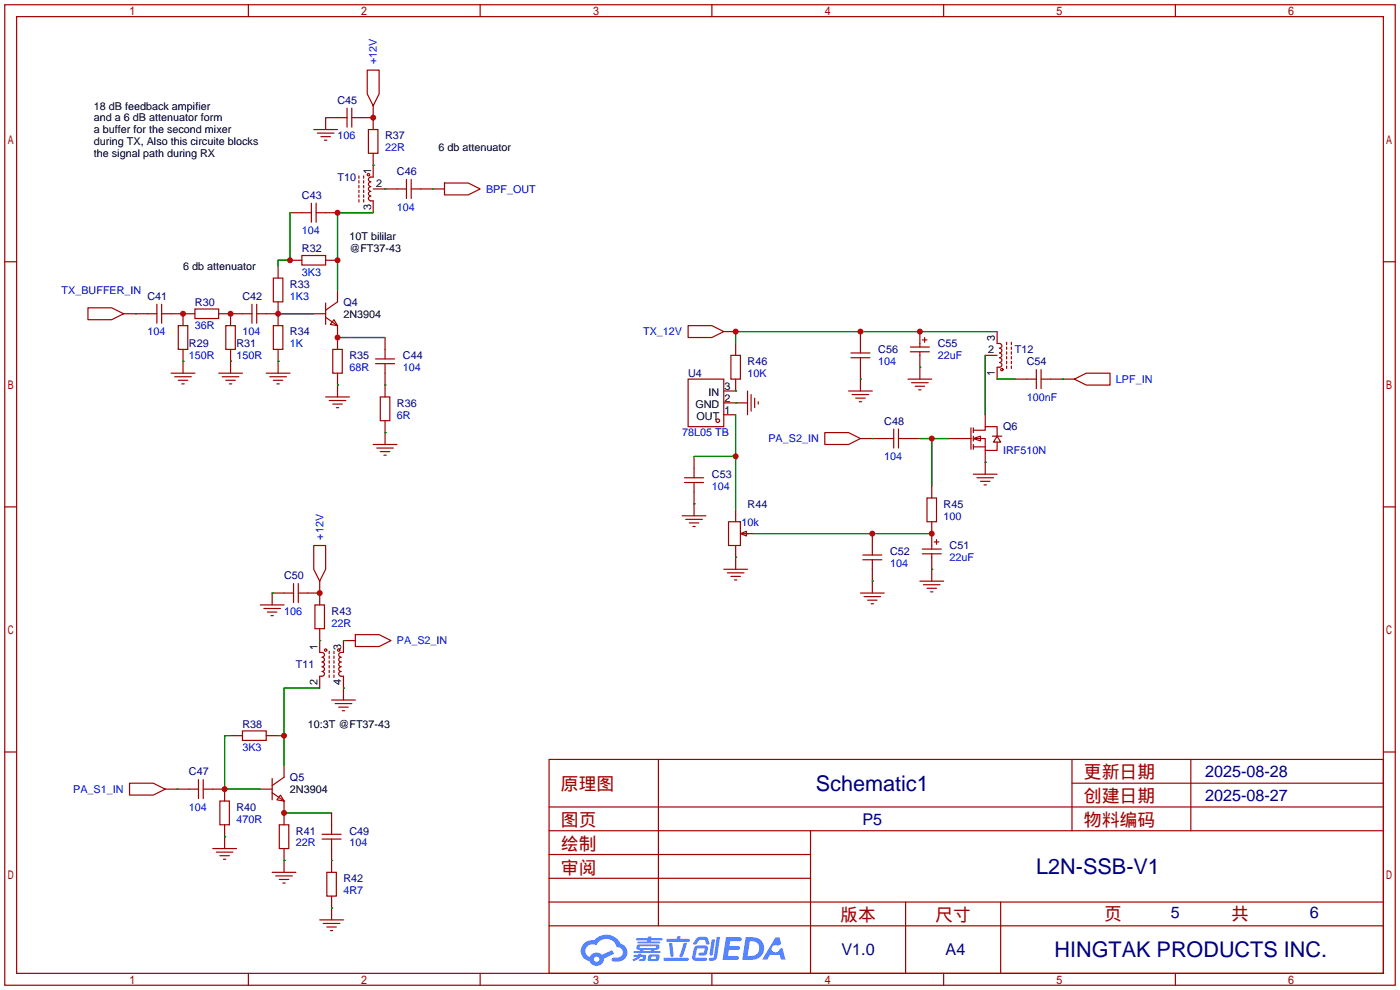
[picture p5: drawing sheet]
<svg xmlns="http://www.w3.org/2000/svg" width="299mm" height="212mm" viewBox="0 0 299 212" stroke-linecap="round" stroke-linejoin="round" font-family="sans-serif">
<g fill="none" stroke="#a10000" stroke-width=".25">
<path d="M1 1h297.2v209.6h-297.2zM3.6 3.6h292.1v204.4h-292.1zM53.1 1v2.6M102.6 1v2.6M152.1 1v2.6M201.7 1v2.6M251.2 1v2.6M1 55.9h2.6M295.7 55.9h2.5M1 108.3h2.6M295.7 108.3h2.5M1 160.7h2.6"/>
<path d="M117.3 162.3h178.4v45.7h-178.4zM117.3 177.5h178.4M117.3 172.5h178.4M140.7 162.3v35.6M173.2 177.5v30.5M229.1 162.3v15.2M229.1 167.4h66.6M254.5 162.3v15.2M295.7 160.7h2.5M117.3 182.6h55.9M117.3 197.9h178.4M117.3 192.8h178.4"/>
<path d="M117.3 187.7h55.9M193.5 192.8v15.2M213.9 192.8v15.2M53.1 208v2.6M102.6 208v2.6M152.1 208v2.6M201.7 208v2.6M251.2 208v2.6"/>
</g>
<g fill="#5487ff">
<path d="M155.2 200.3h2.6a.48 .48 0 0 1 .7 .4 .48 .48 0 0 1-.6 .4h-1.8l-.2 1.1h1.9a.43 .43 0 0 1 .4 .4 .43 .43 0 0 1-.5 .4h-1.9l-.2 1.3h1.7a.45 .45 0 0 1 .5 .2 .45 .45 0 0 1-.1 .6h-3.3z"/>
<path d="M165.7 200.3h.9l.4 1.5-.8 .3a.84 .84 0 0 0-1.2 .3 .84 .84 0 0 0 .4 1.1 .84 .84 0 0 0 1.1-.4l.1-.2 .6-.3 .7 2.5h-1l-.2-1h-2.1l-.6 1h-1.1z"/>
<path d="M152.1 200.8h.7l-.5 3.1a.36 .36 0 0 1-.3 .3 .36 .36 0 0 1-.4-.3z"/>
<path d="M153.2 200.2h.7l-.6 4.3a1.13 1.13 0 0 1-1.8 .6l.2-.4h.7l.2-.2z"/>
<path d="M148.9 200.6l.6-.4h1a.77 .77 0 0 1 .9 .5l.3 1-.2 .2h-.5l-.3-.9-.2-.2-1 .1-.7 1-.6-.1-.1-.2z"/>
<path d="M148.4 202.4l.6-.3h1.7a.81 .81 0 0 1 .7 .5 .81 .81 0 0 1-.2 .8 .81 .81 0 0 1-.9 .8h-.7a.32 .32 0 0 1-.3-.3 .32 .32 0 0 1 .4-.3h.7l.2-.9-1.6 .1-.4 1.8 2.2 .1a.32 .32 0 0 1 .3 .4 .32 .32 0 0 1-.4 .2h-2.2l-.5-.3-.1-.5z"/>
<path d="M141.9 204.7h5a.33 .33 0 0 1 .3 .3 .33 .33 0 0 1-.3 .3h-4.9l-.2-.1z"/>
<path d="M146.1 201.5h.8l-.7 2a.98 .98 0 0 1-.7 1.1l-.3-.3z"/>
<path d="M143 201.6h.7l.3 2.5a.34 .34 0 0 1-.3 .4 .34 .34 0 0 1-.4-.3z"/>
<path d="M142.5 200.7h2.1l.3-.6h.6l-.1 .6h1.7a.32 .32 0 0 1 .4 .3 .32 .32 0 0 1-.4 .3h-4.5l-.2-.2z"/>
<path d="M135.5 204.1h.9l.1-.3h.6v.3h.8a.82 .82 0 0 1-.5 1.3h-.8v-.4l.7-.1 .1-.3a.68 .68 0 0 0-1 .4l-1.1 .4-.1-.4 .9-.5h-.7z"/>
<path d="M136 200.5h2.4l.1-.3h.7v.3h2.2l.2 .3-.2 .2h-2.3v.2h1.8l.2 .3-.2 .1h-4.5l-.1-.4h2l.1-.2h-2.3l-.1-.2z"/>
<path d="M159.4 200.3l-.8 4.9h1.7a2.5 2.5 0 0 0 3-2.5 2.5 2.5 0 0 0-3.1-2.4zM160.3 201.1a1.61 1.61 0 0 1 2 1.5 1.61 1.61 0 0 1-1.8 1.7h-.7z"/>
<path d="M136.2 202a.55 .55 0 0 0-.2 .8 .55 .55 0 0 0 .7 .2l.1 .3h-1.3v.3l5.4 .1 .3-.2-.2-.2h-1.2l.2-.3a.7 .7 0 0 0 .8-.3 .7 .7 0 0 0 0-.8l-4.2-.1zM136.8 202.3l3.3-.1 .1 .1-.2 .3h-3.2zM137.5 203h1.7l-.2 .3h-1.4z"/>
<path d="M138.6 204.2a1.05 1.05 0 0 0 0 1.2 2.91 2.91 0 0 0 2.2-.2 .98 .98 0 0 0 0-1.2h-1.6zM139.2 204.5l.9-.1 .1 .4-.2 .2-.8-.1z"/>
<path d="M124.9 201.6a2.23 2.23 0 0 0-.7 2.3 2.23 2.23 0 0 0 1.8 1.6 1.58 1.58 0 0 0 1.8 .9 1.58 1.58 0 0 0 1.3-1.5l2.2-1.1-.5-.7-2.1 1a1.65 1.65 0 0 0-2.7 .4 1.45 1.45 0 0 1-.8-1.9 1.45 1.45 0 0 1 2-.7l.3 .1a2.3 2.3 0 0 1 2.3-1.3 2.3 2.3 0 0 1 2 1.7 1.12 1.12 0 0 1 1.3 1 1.12 1.12 0 0 1-1.1 1.2h-.7a.45 .45 0 0 0-.6 .4 .45 .45 0 0 0 .5 .5 2.21 2.21 0 0 0 2.2-.5 2.21 2.21 0 0 0 .5-2.3 2.13 2.13 0 0 0-1.3-1.1 3.3 3.3 0 0 0-5.6-.7l-1.1 .1zM127 205a.57 .57 0 0 1 1.1 0 .57 .57 0 0 1-1.1 0z"/>
</g>
<g fill="none" stroke="#a10000" stroke-width=".25">
<path d="M78.5 15h2.5v5.1l-1.2 2.5-1.3-2.5zM67.1 27.7h5M67.8 28.4h3.6M68.6 29.2h2M69.3 30h.5M74.2 25.1h-4.6v2.6M74.2 23.1v4.1M75.2 25.1h4.6M75.2 23.1v4.1M76.7 37.6v.5M76.7 38.6v.5M76.7 39.6v.5"/>
<path d="M77.7 37.6v.5M77.7 38.6v.5M77.7 39.6v.5M78.7 27.7h2.1v5.1h-2.1zM79.8 32.8v5h-.6a.51 .51 0 0 0-.5 .6 .51 .51 0 0 0 .5 .5 .51 .51 0 0 0-.5 .5 .51 .51 0 0 0 .5 .5 .51 .51 0 0 0-.5 .5 .51 .51 0 0 0 .5 .5 .51 .51 0 0 0-.5 .5 .51 .51 0 0 0 .5 .5 .51 .51 0 0 0-.5 .5 .51 .51 0 0 0 .5 .5h.6v2.6M79.8 22.6v5.1M86.9 38.4v4M87.9 38.4v4M95 39.1h5.1l2.5 1.3-2.5 1.3h-5.1zM58.4 59.4h2.1v5.1h-2.1zM59.4 56.9v2.5M62 55.6h2.5"/>
<path d="M62 45.5h4.5M64.5 54.6h5.1v2h-5.1zM66.5 43.4v4.1M67.6 45.5h4.5M67.6 43.4v4.1M69.6 55.6h2.5M76.7 40.6v.5M76.7 41.7v.5M76.7 42.7v.5M77.7 40.6v.5M77.7 41.7v.5M77.7 42.7v.5"/>
<path d="M79.8 40.4h7.1M87.9 40.4h7.1M18.8 65.8h5.1l2.5 1.3-2.5 1.2h-5.1zM26.4 67.1h7.1M33.5 65v4.1M34.5 67.1h7.2M34.5 65v4.1M36.6 79.8h5.1M38.1 69.6h2v5.1h-2zM39.1 67.1v2.5M39.1 74.7v5.1M41.7 66h5v2.1h-5z"/>
<path d="M46.7 67.1h7.1M46.7 79.8h5.1M48.3 69.6h2v5.1h-2zM49.3 67.1v2.5M49.3 74.7v5.1M53.8 65v4.1M54.9 67.1h4.5M54.9 65v4.1M56.9 79.8h5.1M58.4 69.6h2.1v5.1h-2.1zM59.4 64.5v5.1M59.4 74.7v5.1"/>
<path d="M67.1 67.1h2.5M69.6 67.8l2.5 1.8M69.6 64.8v4.5M71.1 74.7h2.1v5.1h-2.1zM71.4 68.3l.7 1.3-1.5-.3zM72.1 62v2.5l-2.5 1.8M72.1 69.6v5.1M72.1 79.8v5M80.3 77.7h4M80.3 76.7h4M82.3 72.1v4.6M82.3 77.7v7.1"/>
<path d="M147.1 69.6h5l2.6 1.3-2.6 1.2h-5zM154.7 70.9h2.5M156.2 75.9h2v5.1h-2zM157.2 73.4v2.5M181.9 76.5h4M181.9 75.4h4M183.9 70.9v4.5M183.9 76.5v7.1M194.6 74.2h4M194.6 75.2h4M196.6 70.9v3.3M196.6 75.2v5.8"/>
<path d="M197.1 72.6h1M197.6 72.1v1.1M210.6 75.9h2.5M213.1 70.9v2.5h.5a.51 .51 0 0 1 .5 .5 .51 .51 0 0 1-.5 .5 .51 .51 0 0 1 .5 .5 .51 .51 0 0 1-.5 .5 .51 .51 0 0 1 .5 .5 .51 .51 0 0 1-.5 .6 .51 .51 0 0 1 .5 .5 .51 .51 0 0 1-.5 .5 .51 .51 0 0 1 .5 .5 .51 .51 0 0 1-.5 .5h-.5v2.5M215.1 73.2v.5M215.1 74.2v.5M215.1 75.2v.5M215.1 76.2v.5M215.1 77.2v.5M215.1 78.2v.5M216.2 73.2v.5M216.2 74.2v.5"/>
<path d="M216.2 75.2v.5M216.2 76.2v.5M216.2 77.2v.5M216.2 78.2v.5M221.5 79v4.1M222.5 79v4.1M37.3 80.5h3.6M38.1 81.3h2M38.9 82h.5M47.5 80.5h3.6M48.3 81.3h2M49 82h.5"/>
<path d="M57.7 80.5h3.5M58.4 81.3h2.1M59.2 82h.5M69.6 84.8h5.1M70.4 85.6h3.5M71.1 86.4h2.1M71.9 87.1h.5M79.8 95h5M80.5 95.8h3.6M81.3 84.8h2v5.1h-2zM81.3 96.5h2M82 97.3h.5"/>
<path d="M82.3 89.9v5.1M147.1 81h7.6v10.2h-7.6zM148.3 97.5v4.6M154.7 88.6h2.5M154.7 86.1h5.1M157.2 81v2.6h-2.5M159.8 83.6v5M160.5 84.3v3.6M161.3 85.1v2M162.1 85.9v.5M176.3 92.5h5.1l2.5 1.2-2.5 1.3h-5.1zM181.4 83.6h5"/>
<path d="M182.1 84.3h3.6M182.9 85.1h2M183.6 85.9h.5M183.9 93.7h7.1M191 91.7v4.1M192 93.7h4.6M192 91.7v4.1M194.1 81h5M194.8 81.8h3.6M195.6 82.5h2M196.3 83.3h.5M202.9 93.7h4.6"/>
<path d="M207.5 91.4v4.6M208 93.7h2.6v2.6h2.5v-1.8M208 91.9h2.6v-.7h2.5v2M208 93.7l1.5-.5v1zM208 91.4v1.1M208 93.2v1M208 95v1M208 95.5h2.6M210.6 88.6v2.6M210.6 96.3v5M212.1 93.2h2M213.1 93.2l.8 1.3h-1.6z"/>
<path d="M216.9 81h4.6M222.5 81h7.1M229.6 81l2.6-1.2h5v2.5h-5zM67.1 116.6h2.5v5.1l-1.3 2.5-1.2-2.5zM145.8 110.2h5.1M146.3 102.1h4.1M146.3 103.1h4.1M146.6 111h3.5M147.3 111.8h2.1M148.1 112.5h.5M148.3 103.1v7.1M155.7 111.5h2.5v5.1h-2.5z"/>
<path d="M157.2 109v2.5M157.2 116.6v5.1M158.2 114l1.3-.5v1.1zM158.5 114h2.5M184.4 119.6h4.1M184.4 118.6h4.1M186.4 114v4.6M186.4 119.6v7.1M197.1 117.3h4.1M197.1 118.4h4.1M198.1 106.4h2.1v5.1h-2.1zM199.1 103.9v2.5"/>
<path d="M199.1 111.5v5.8M199.1 118.4v5.8M199.6 115.8h1.1M200.2 115.3v1M208 101.3h5.1M208.8 102.1h3.5M209.5 102.9h2.1M210.3 103.6h.5M55.6 129.3h5.1M56.4 130h3.5M57.1 130.8h2.1M57.9 131.6h.5"/>
<path d="M62.7 126.7h-4.5v2.6M62.7 124.7v4.1M63.8 126.7h4.5M63.8 124.7v4.1M67.3 129.3h2v5.1h-2zM68.3 134.4v5h.5a.51 .51 0 0 1 .5 .6 .51 .51 0 0 1-.5 .5 .51 .51 0 0 1 .5 .5 .51 .51 0 0 1-.5 .5 .51 .51 0 0 1 .5 .5 .51 .51 0 0 1-.5 .5 .51 .51 0 0 1 .5 .5 .51 .51 0 0 1-.5 .5 .51 .51 0 0 1 .5 .5 .51 .51 0 0 1-.5 .5h-.5v2.6M68.3 124.2v5.1M70.4 139.2v.5M71.4 139.2v.5M75.9 135.6h5.1l2.6 1.3-2.6 1.3h-5.1zM75.9 136.9h-2.5v2.5h-.5a.51 .51 0 0 0-.5 .6 .51 .51 0 0 0 .5 .5 .51 .51 0 0 0-.5 .5 .51 .51 0 0 0 .5 .5 .51 .51 0 0 0-.5 .5 .51 .51 0 0 0 .5 .5 .51 .51 0 0 0-.5 .5 .51 .51 0 0 0 .5 .5 .51 .51 0 0 0-.5 .5 .51 .51 0 0 0 .5 .5h.5v5.1M154.7 121.7h5.1"/>
<path d="M155.4 122.4h3.6M156.2 123.2h2M157 124h.5M183.9 126.7h5.1M184.7 127.5h3.5M185.4 128.3h2.1M186.2 129h.5M196.6 124.2h5.1M197.4 125h3.5M198.1 125.7h2.1M198.9 126.5h.5M49.3 157.2h2.5"/>
<path d="M51.8 156.2h5.1v2h-5.1zM56.9 157.2h2.5M70.4 140.2v.5M70.4 141.2v.5M70.4 142.2v.5M70.4 143.3v.5M70.4 144.3v.5M70.9 149.6h5M71.4 140.2v.5M71.4 141.2v.5M71.4 142.2v.5M71.4 143.3v.5"/>
<path d="M71.4 144.3v.5M71.6 150.4h3.6M72.4 151.1h2M73.2 151.9h.5M27.7 167.4h5.1l2.5 1.3-2.5 1.2h-5.1zM35.3 168.7h7.1M42.4 166.6v4.1M43.4 168.7h4.6v2.5M43.4 166.6v4.1M47 171.2h2v5.1h-2zM48 176.3v5.1M55.6 168.7h2.6"/>
<path d="M58.2 169.4l2.5 1.8M58.2 166.4v4.5M59.7 176.3h2v5.1h-2zM59.9 169.9l.8 1.3-1.5-.3zM60.7 163.6v2.5l-2.5 1.8M60.7 171.2v5.1M68.8 179.3h4.1M68.8 178.3h4.1M70.9 173.7v4.6M70.9 179.3v7.1M45.5 181.4h5M46.2 182.1h3.6"/>
<path d="M47 182.9h2M47.8 183.6h.5M58.2 186.4h5M58.9 187.2h3.6M59.7 188h2M60.5 188.7h.5M60.7 181.4v5M68.3 196.6h5.1M69.1 197.4h3.5M69.8 186.4h2.1v5.1h-2.1zM69.8 198.1h2.1M70.6 198.9h.5"/>
<path d="M70.9 191.5v5.1"/>
<circle cx="78.7" cy="37.3" r=".25"/>
<circle cx="214.1" cy="79" r=".25"/>
<circle cx="153.4" cy="89.9" r=".38"/>
<circle cx="69.6" cy="138.9" r=".25"/>
<circle cx="72.4" cy="138.9" r=".25"/>
</g>
<g fill="none" stroke="#008700" stroke-width=".25">
<path d="M69.6 25.1h.1M79.8 25.1h.1M79.8 35.3h.1M62 45.5v10.1h-2.6v1.3M79.8 45.5h-7.7v16.5M82.3 40.4h.1M92.5 40.4h.1M29 67.1h.1M39.1 67.1h.1M39.1 77.2h.1M49.3 67.1h.1M49.3 77.2h.1"/>
<path d="M59.4 77.2h.1M59.4 67.1h7.7M72.1 72.1h10.2M196.6 78.5h.1M210.6 75.9v12.7M213.1 70.9h-55.9v2.5M72.1 82.3h.1M82.3 82.3h.1M82.3 92.5h.1M148.3 97.5h8.9M157.2 83.6h.1M157.2 86.1h.1"/>
<path d="M157.2 88.6v20.4M183.9 81h.1M186.4 93.7h.1M196.6 93.7h6.3M199.1 93.7v10.2M210.6 98.8h.1M213.1 81h3.8M227.1 81h.1M148.3 107.7h.1M157.2 119.1h.1M161 114h38.1M58.2 126.7h.1"/>
<path d="M68.3 126.7h.1M68.3 136.9h.1M73.4 136.9h.1M186.4 124.2h.1M199.1 121.7h.1M49.3 157.2h-1.3v11.5h7.6M59.4 157.2h1.3M68.3 147.1h-7.6v16.5M73.4 147.1h.1M37.8 168.7h.1M48 178.8h.1M60.7 173.7h10.2"/>
<path d="M60.7 183.9h.1M70.9 183.9h.1M70.9 194.1h.1"/>
</g>
<g fill="#c00">
<circle cx="39.1" cy="67.1" r=".63"/>
<circle cx="49.3" cy="67.1" r=".63"/>
<circle cx="59.4" cy="67.1" r=".63"/>
<circle cx="72.1" cy="72.1" r=".63"/>
<circle cx="72.1" cy="55.6" r=".63"/>
<circle cx="72.1" cy="45.5" r=".63"/>
<circle cx="62" cy="55.6" r=".63"/>
<circle cx="79.8" cy="25.1" r=".63"/>
<circle cx="48" cy="168.7" r=".63"/>
<circle cx="60.7" cy="173.7" r=".63"/>
<circle cx="60.7" cy="157.2" r=".63"/>
<circle cx="68.3" cy="126.7" r=".63"/>
<circle cx="199.1" cy="93.7" r=".63"/>
<circle cx="199.1" cy="114" r=".63"/>
<circle cx="186.4" cy="114" r=".63"/>
<circle cx="196.6" cy="70.9" r=".63"/>
<circle cx="183.9" cy="70.9" r=".63"/>
<circle cx="157.2" cy="70.9" r=".63"/>
<circle cx="157.2" cy="97.5" r=".63"/>
</g>
<g font-size="4.6" fill="#000080">
<text x="174.4" y="169">Schematic1</text>
<text x="221.5" y="186.8">L2N-SSB-V1</text>
<text x="225.4" y="204.6">HINGTAK PRODUCTS INC.</text>
</g>
<g font-size="3.8" fill="#a00000">
<text x="231.6" y="166.4">更新日期</text>
<text x="119.9" y="168.9">原理图</text>
<text x="231.6" y="171.5">创建日期</text>
<text x="119.9" y="176.5">图页</text>
<text x="231.6" y="176.5">物料编码</text>
<text x="119.9" y="181.6">绘制</text>
<text x="119.9" y="186.7">审阅</text>
<text x="179.6" y="196.9">版本</text>
<text x="199.9" y="196.9">尺寸</text>
<text x="236" y="196.6">页</text>
<text x="263.1" y="196.6">共</text>
</g>
<g font-size="3.5" fill="#000080">
<text x="257.6" y="166.1">2025-08-28</text>
<text x="257.6" y="171.1">2025-08-27</text>
<text x="184.3" y="176.2">P5</text>
<text x="250.2" y="196.3">5</text>
<text x="280" y="196.3">6</text>
<text x="179.8" y="204.2">V1.0</text>
<text x="202.1" y="204.2">A4</text>
</g>
<g font-size="2.3" fill="#00f">
<text x="80.6" y="13.7" transform="rotate(-90 80.6 13.7)">+12V</text>
<text x="72.1" y="29.8">106</text>
<text x="82.3" y="32.3">22R</text>
<text x="103.9" y="41.2">BPF_OUT</text>
<text x="84.8" y="45">104</text>
<text x="64.5" y="50.1">104</text>
<text x="64.5" y="59">3K3</text>
<text x="13.2" y="62.8">TX_BUFFER_IN</text>
<text x="62" y="64.1">1K3</text>
<text x="31.5" y="71.7">104</text>
<text x="41.7" y="70.4">36R</text>
<text x="51.8" y="71.7">104</text>
<text x="137.5" y="71.7">TX_12V</text>
<text x="40.4" y="76.8">150R</text>
<text x="50.5" y="76.8">150R</text>
<text x="62" y="74.2">1K</text>
<text x="200.4" y="76.8">22uF</text>
<text x="74.7" y="79.3">68R</text>
<text x="86.1" y="79.3">104</text>
<text x="159.8" y="80.6">10K</text>
<text x="187.7" y="78">104</text>
<text x="238.5" y="81.8">LPF_IN</text>
<text x="84.8" y="89.5">6R</text>
<text x="219.5" y="85.6">100nF</text>
<text x="145.8" y="93.3">78L05 TB</text>
<text x="164.2" y="94.5">PA_S2_IN</text>
<text x="189" y="98.3">104</text>
<text x="214.4" y="97.1">IRF510N</text>
<text x="152.1" y="104.7">104</text>
<text x="158.5" y="112.3">10k</text>
<text x="201.7" y="111">100</text>
<text x="69.1" y="115.3" transform="rotate(-90 69.1 115.3)">+12V</text>
<text x="202.9" y="119.9">22uF</text>
<text x="190.2" y="121.2">104</text>
<text x="60.7" y="131.4">106</text>
<text x="70.9" y="133.9">22R</text>
<text x="84.8" y="137.7">PA_S2_IN</text>
<text x="51.8" y="160.6">3K3</text>
<text x="15.6" y="169.5">PA_S1_IN</text>
<text x="40.4" y="173.3">104</text>
<text x="50.5" y="175.8">470R</text>
<text x="63.2" y="180.9">22R</text>
<text x="74.7" y="180.9">104</text>
<text x="73.4" y="191.1">4R7</text>
</g>
<g font-size="2.3">
<text x="20.1" y="23.4">18 dB feedback ampifier</text>
<text x="20.1" y="26">and a 6 dB attenuator form</text>
<text x="20.1" y="28.5">a buffer for the second mixer</text>
<text x="20.1" y="31">during TX, Also this circuite blocks</text>
<text x="20.1" y="33.6">the signal path during RX</text>
<text x="93.7" y="32.3">6 db attenuator</text>
<text x="79.3" y="37.2" transform="rotate(-90 79.3 37.2)">1</text>
<text x="80.4" y="39.9">2</text>
<text x="79.3" y="44.8" transform="rotate(-90 79.3 44.8)">3</text>
<text x="74.7" y="51.4">10T bililar</text>
<text x="74.7" y="53.9">@FT37-43</text>
<text x="39.1" y="57.7">6 db attenuator</text>
<text x="73.4" y="67.9">2N3904</text>
<text x="211.2" y="75.5">2</text>
<text x="212.6" y="72.8" transform="rotate(-90 212.6 72.8)">3</text>
<text x="154.8" y="83.3">3</text>
<text x="212.6" y="80.4" transform="rotate(-90 212.6 80.4)">1</text>
<text x="148.6" y="87.1">GND</text>
<text x="148.9" y="89.7">OUT</text>
<text x="151.4" y="84.6">IN</text>
<text x="154.8" y="88.4">1</text>
<text x="154.8" y="85.9">2</text>
<text x="67.9" y="138.8" transform="rotate(-90 67.9 138.8)">1</text>
<text x="72.9" y="138.8" transform="rotate(-90 72.9 138.8)">3</text>
<text x="67.9" y="146.4" transform="rotate(-90 67.9 146.4)">2</text>
<text x="72.9" y="146.4" transform="rotate(-90 72.9 146.4)">4</text>
<text x="65.8" y="155.5">10:3T @FT37-43</text>
<text x="62" y="169.5">2N3904</text>
</g>
<g font-size="2.3" fill="#000080">
<text x="72.1" y="22.1">C45</text>
<text x="82.3" y="29.8">R37</text>
<text x="72.1" y="38.7">T10</text>
<text x="84.8" y="37.4">C46</text>
<text x="64.5" y="42.5">C43</text>
<text x="64.5" y="53.9">R32</text>
<text x="31.5" y="64.1">C41</text>
<text x="41.7" y="65.3">R30</text>
<text x="51.8" y="64.1">C42</text>
<text x="62" y="61.5">R33</text>
<text x="73.4" y="65.3">Q4</text>
<text x="62" y="71.7">R34</text>
<text x="40.4" y="74.2">R29</text>
<text x="50.5" y="74.2">R31</text>
<text x="74.7" y="76.8">R35</text>
<text x="86.1" y="76.8">C44</text>
<text x="187.7" y="75.5">C56</text>
<text x="200.4" y="74.2">C55</text>
<text x="216.9" y="75.5">T12</text>
<text x="147.1" y="80.6">U4</text>
<text x="159.8" y="78">R46</text>
<text x="219.5" y="78">C54</text>
<text x="84.8" y="86.9">R36</text>
<text x="189" y="90.7">C48</text>
<text x="214.4" y="92">Q6</text>
<text x="152.1" y="102.2">C53</text>
<text x="159.8" y="108.5">R44</text>
<text x="201.7" y="108.5">R45</text>
<text x="190.2" y="118.7">C52</text>
<text x="202.9" y="117.4">C51</text>
<text x="60.7" y="123.7">C50</text>
<text x="70.9" y="131.4">R43</text>
<text x="63.2" y="142.8">T11</text>
<text x="51.8" y="155.5">R38</text>
<text x="40.4" y="165.7">C47</text>
<text x="62" y="166.9">Q5</text>
<text x="50.5" y="173.3">R40</text>
<text x="63.2" y="178.4">R41</text>
<text x="74.7" y="178.4">C49</text>
<text x="73.4" y="188.5">R42</text>
</g>
</svg>
